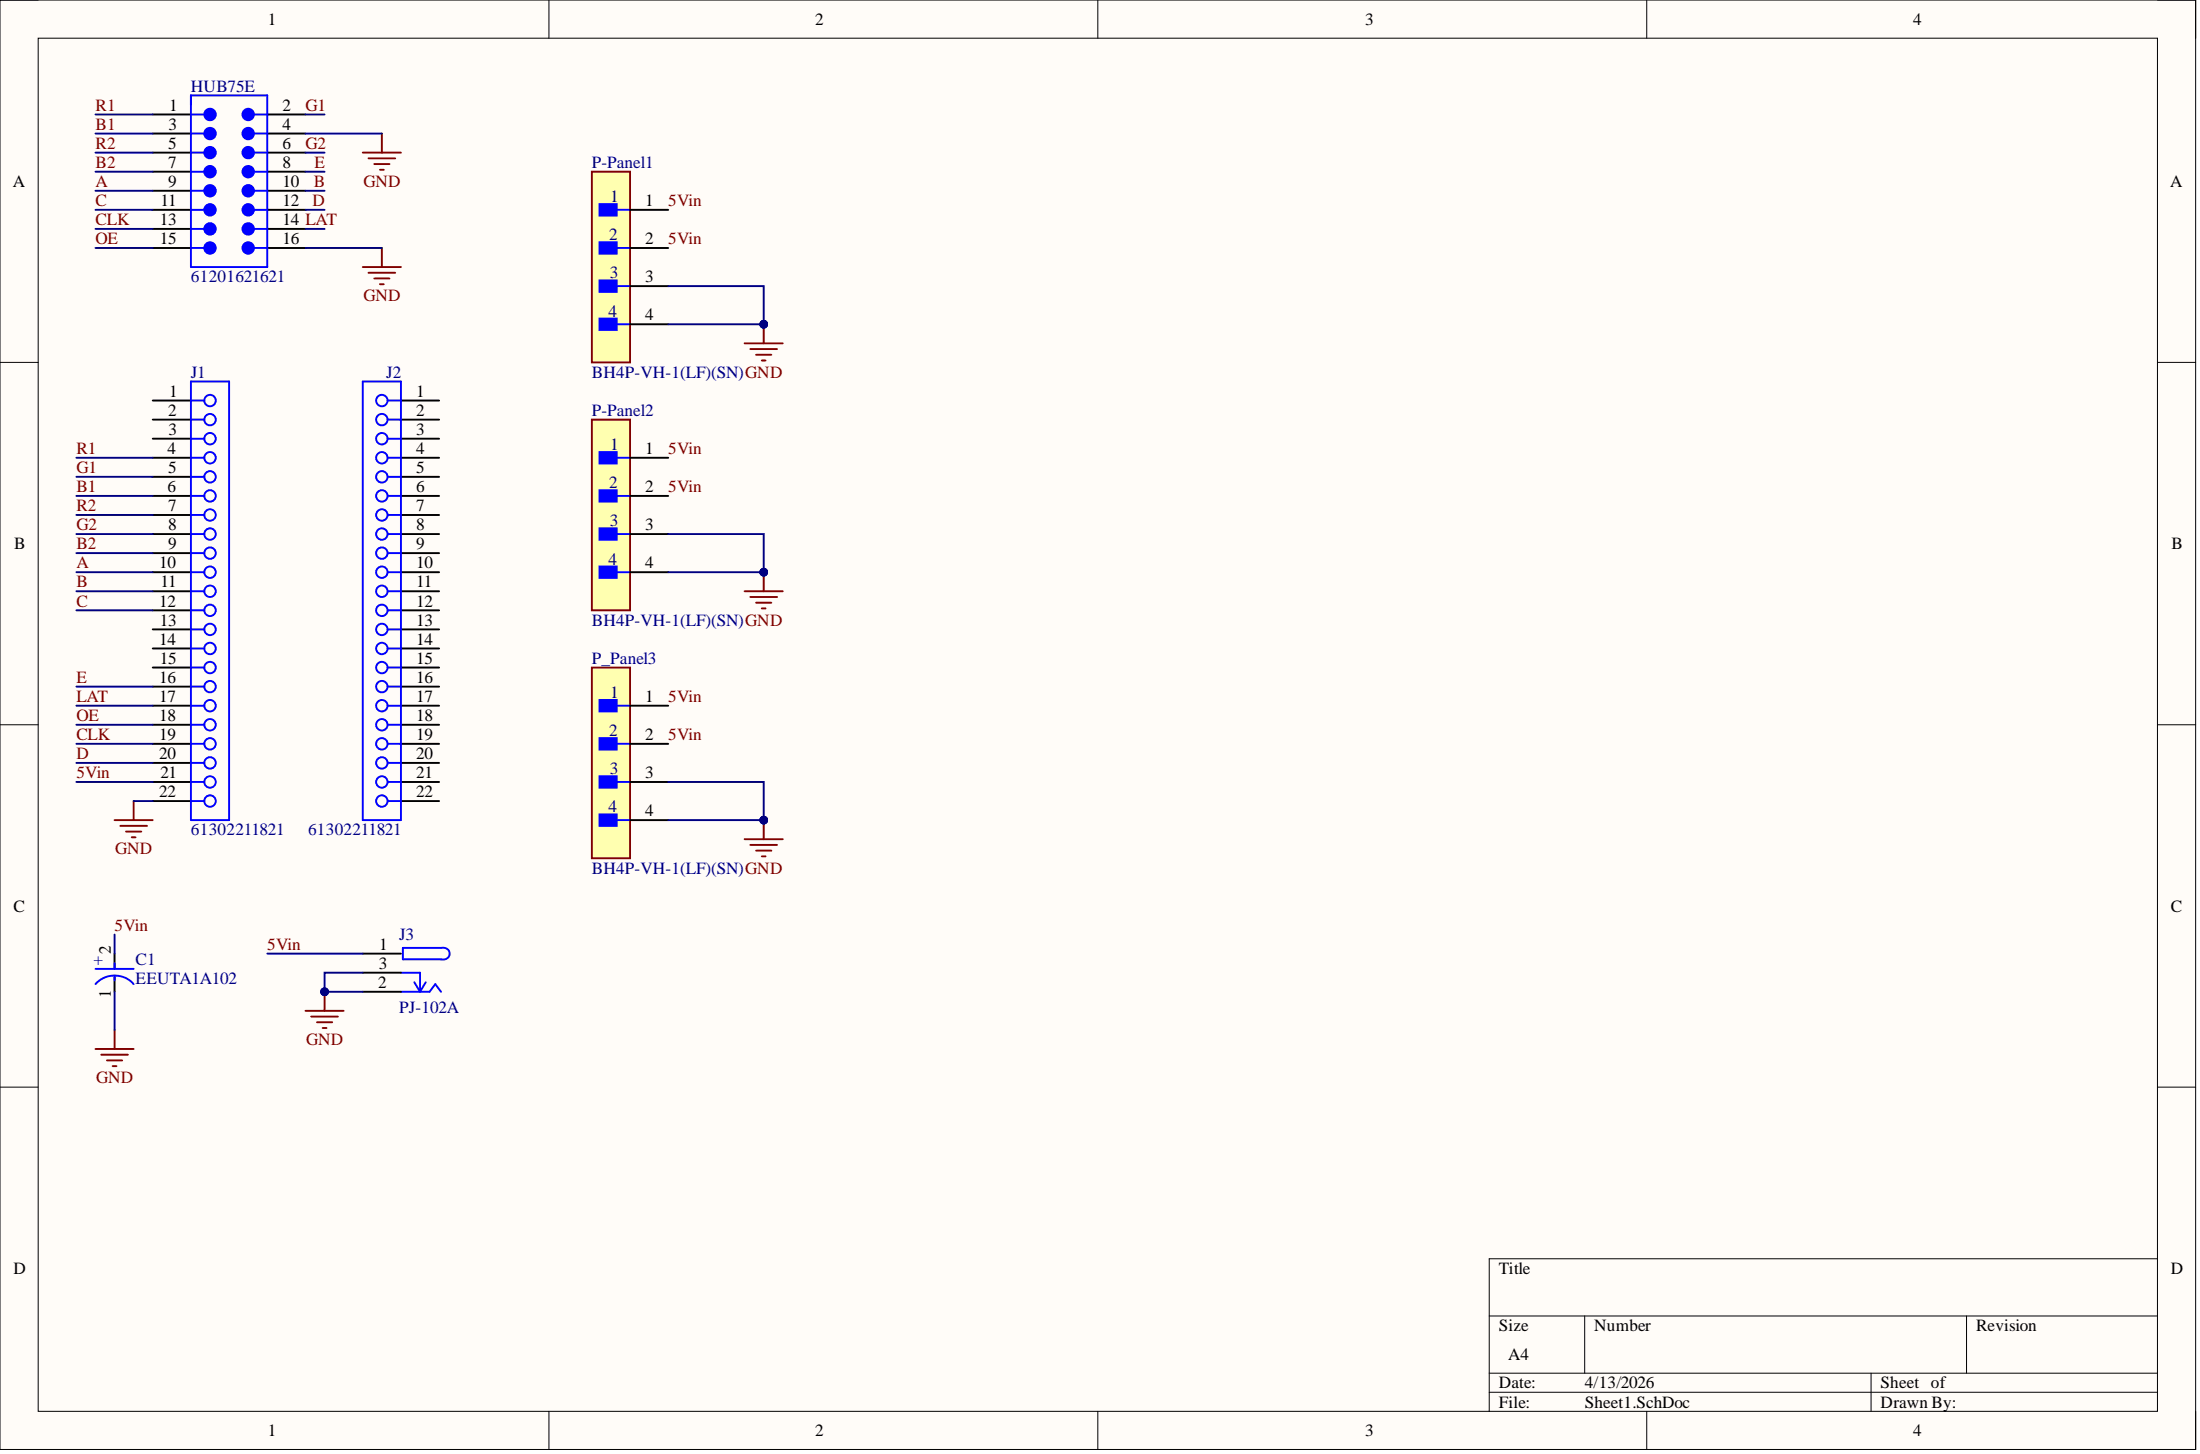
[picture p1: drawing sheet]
<svg xmlns="http://www.w3.org/2000/svg" width="292mm" height="193mm" viewBox="0 0 292 193" stroke-linecap="round" stroke-linejoin="round" font-family="sans-serif">
<path d="M0 0h291.5v192.4h-291.5z" fill-rule="evenodd" fill="#fffcf8"/>
<path d="M0 0h291.5v192.4h-291.5z" fill="none" stroke="#000" stroke-width=".13"/>
<path d="M5.1 5.1h281.4v182.2h-281.4z" fill-rule="evenodd" fill="#fffcf8"/>
<g fill="none" stroke="#000" stroke-width=".13">
<path d="M0 0h5.1M5.1 5.1h281.4v182.2h-281.4zM72.9 0v5.1M145.8 0v5.1M218.6 0v5.1M286.5 0h5v5.1M0 48.1h5.1M286.5 48.1h5M0 96.2h5.1M286.5 96.2h5M0 144.3h5.1M286.5 144.3h5"/>
<path d="M197.7 174.7h88.8M210.4 174.7v7.5M261.1 174.7v7.5M286.5 167.1h-88.8v20.2M72.9 187.3v5.1M145.8 187.3v5.1M197.7 182.2h88.8M197.7 184.8h88.8M218.6 187.3v5.1M248.4 182.2v5.1M291.5 187.3v5.1"/>
</g>
<g fill="none" stroke="#000" stroke-width=".25">
<path d="M20.3 17.7h5M20.3 15.2h5M20.3 55.7h5M20.3 53.2h5M20.3 58.2h5M53.2 55.7h5.1M53.2 53.2h5.1M53.2 58.2h5.1M20.3 60.8h5M20.3 63.3h5M20.3 65.8h5M20.3 68.3h5"/>
<path d="M20.3 70.9h5M20.3 73.4h5M20.3 75.9h5M20.3 78.5h5M53.2 60.8h5.1M53.2 63.3h5.1M53.2 65.8h5.1M53.2 68.3h5.1M53.2 70.9h5.1M53.2 73.4h5.1M53.2 75.9h5.1M53.2 78.5h5.1"/>
<path d="M20.3 81h5M20.3 83.5h5M20.3 86.1h5M20.3 88.6h5M20.3 91.1h5M20.3 93.7h5M20.3 96.2h5M20.3 98.7h5M53.2 81h5.1M53.2 83.5h5.1M53.2 86.1h5.1M53.2 88.6h5.1"/>
<path d="M53.2 91.1h5.1M53.2 93.7h5.1M53.2 96.2h5.1M53.2 98.7h5.1M20.3 101.3h5M20.3 103.8h5M20.3 106.3h5M53.2 101.3h5.1M53.2 103.8h5.1M53.2 106.3h5.1"/>
</g>
<g fill="none" stroke="#00f" stroke-width=".25">
<path d="M25.3 17.7h1.8M25.3 55.7h1.8M25.3 53.2h1.8M25.3 58.2h1.8M25.3 50.6h5.1v58.2h-5.1zM48.2 50.6h5v58.2h-5zM51.5 55.7h1.7M51.5 53.2h1.7M51.5 58.2h1.7M25.3 60.8h1.8M25.3 65.8h1.8M25.3 63.3h1.8"/>
<path d="M25.3 70.9h1.8M25.3 68.3h1.8M25.3 75.9h1.8M25.3 73.4h1.8M25.3 78.5h1.8M51.5 60.8h1.7M51.5 65.8h1.7M51.5 63.3h1.7M51.5 70.9h1.7M51.5 68.3h1.7M51.5 75.9h1.7M51.5 73.4h1.7"/>
<path d="M51.5 78.5h1.7M25.3 81h1.8M25.3 86.1h1.8M25.3 83.5h1.8M25.3 91.1h1.8M25.3 88.6h1.8M25.3 96.2h1.8M25.3 93.7h1.8M25.3 98.7h1.8M51.5 81h1.7M51.5 86.1h1.7M51.5 83.5h1.7"/>
<path d="M51.5 91.1h1.7M51.5 88.6h1.7M51.5 96.2h1.7M51.5 93.7h1.7M51.5 98.7h1.7M25.3 101.3h1.8M25.3 106.3h1.8M25.3 103.8h1.8M51.5 101.3h1.7M51.5 106.3h1.7M51.5 103.8h1.7"/>
<circle cx="27.9" cy="53.2" r=".76"/>
<circle cx="27.9" cy="55.7" r=".76"/>
<circle cx="27.9" cy="58.2" r=".76"/>
<circle cx="50.7" cy="53.2" r=".76"/>
<circle cx="50.7" cy="55.7" r=".76"/>
<circle cx="50.7" cy="58.2" r=".76"/>
<circle cx="27.9" cy="70.9" r=".76"/>
<circle cx="27.9" cy="73.4" r=".76"/>
<circle cx="27.9" cy="78.5" r=".76"/>
<circle cx="27.9" cy="65.8" r=".76"/>
<circle cx="27.9" cy="60.8" r=".76"/>
<circle cx="27.9" cy="68.3" r=".76"/>
<circle cx="27.9" cy="63.3" r=".76"/>
<circle cx="27.9" cy="75.9" r=".76"/>
<circle cx="50.7" cy="70.9" r=".76"/>
<circle cx="50.7" cy="78.5" r=".76"/>
<circle cx="50.7" cy="73.4" r=".76"/>
<circle cx="50.7" cy="65.8" r=".76"/>
<circle cx="50.7" cy="60.8" r=".76"/>
<circle cx="50.7" cy="68.3" r=".76"/>
<circle cx="50.7" cy="63.3" r=".76"/>
<circle cx="50.7" cy="75.9" r=".76"/>
<circle cx="27.9" cy="88.6" r=".76"/>
<circle cx="27.9" cy="91.1" r=".76"/>
<circle cx="27.9" cy="83.5" r=".76"/>
<circle cx="27.9" cy="96.2" r=".76"/>
<circle cx="27.9" cy="86.1" r=".76"/>
<circle cx="27.9" cy="81" r=".76"/>
<circle cx="27.9" cy="93.7" r=".76"/>
<circle cx="27.9" cy="98.7" r=".76"/>
<circle cx="50.7" cy="88.6" r=".76"/>
<circle cx="50.7" cy="83.5" r=".76"/>
<circle cx="50.7" cy="91.1" r=".76"/>
<circle cx="50.7" cy="96.2" r=".76"/>
<circle cx="50.7" cy="86.1" r=".76"/>
<circle cx="50.7" cy="81" r=".76"/>
<circle cx="50.7" cy="98.7" r=".76"/>
<circle cx="50.7" cy="93.7" r=".76"/>
<circle cx="27.9" cy="106.3" r=".76"/>
<circle cx="27.9" cy="101.3" r=".76"/>
<circle cx="27.9" cy="103.8" r=".76"/>
<circle cx="50.7" cy="106.3" r=".76"/>
<circle cx="50.7" cy="101.3" r=".76"/>
<circle cx="50.7" cy="103.8" r=".76"/>
</g>
<circle cx="27.9" cy="17.7" r=".76" fill="#00f"/>
<g fill="none" stroke="#00f" stroke-width=".25">
<path d="M25.3 15.2h1.8M33.7 17.7h1.8"/>
<circle cx="27.9" cy="17.7" r=".76"/>
</g>
<path d="M35.5 17.7h5.1M35.5 15.2h5.1" fill="none" stroke="#000" stroke-width=".25"/>
<circle cx="33" cy="17.7" r=".76" fill="#00f"/>
<g fill="none" stroke="#00f" stroke-width=".25">
<path d="M33.7 15.2h1.8"/>
<circle cx="33" cy="17.7" r=".76"/>
</g>
<circle cx="33" cy="15.2" r=".76" fill="#00f"/>
<g fill="none" stroke="#00f" stroke-width=".25">
<path d="M25.3 20.3h1.8"/>
<circle cx="33" cy="15.2" r=".76"/>
</g>
<path d="M20.3 20.3h5M35.5 20.3h5.1" fill="none" stroke="#000" stroke-width=".25"/>
<circle cx="27.9" cy="20.3" r=".76" fill="#00f"/>
<g fill="none" stroke="#00f" stroke-width=".25">
<path d="M33.7 20.3h1.8"/>
<circle cx="27.9" cy="20.3" r=".76"/>
</g>
<circle cx="33" cy="20.3" r=".76" fill="#00f"/>
<g fill="none" stroke="#00f" stroke-width=".25">
<path d="M25.3 22.8h1.8"/>
<circle cx="33" cy="20.3" r=".76"/>
</g>
<path d="M20.3 22.8h5M35.5 22.8h5.1" fill="none" stroke="#000" stroke-width=".25"/>
<circle cx="27.9" cy="22.8" r=".76" fill="#00f"/>
<g fill="none" stroke="#00f" stroke-width=".25">
<path d="M33.7 22.8h1.8"/>
<circle cx="27.9" cy="22.8" r=".76"/>
</g>
<circle cx="33" cy="22.8" r=".76" fill="#00f"/>
<g fill="none" stroke="#00f" stroke-width=".25">
<path d="M25.3 25.3h1.8"/>
<circle cx="33" cy="22.8" r=".76"/>
</g>
<path d="M20.3 25.3h5M35.5 25.3h5.1" fill="none" stroke="#000" stroke-width=".25"/>
<circle cx="27.9" cy="25.3" r=".76" fill="#00f"/>
<g fill="none" stroke="#00f" stroke-width=".25">
<path d="M33.7 25.3h1.8"/>
<circle cx="27.9" cy="25.3" r=".76"/>
</g>
<circle cx="33" cy="25.3" r=".76" fill="#00f"/>
<g fill="none" stroke="#00f" stroke-width=".25">
<path d="M25.3 27.8h1.8"/>
<circle cx="33" cy="25.3" r=".76"/>
</g>
<path d="M20.3 27.8h5M35.5 27.8h5.1" fill="none" stroke="#000" stroke-width=".25"/>
<circle cx="27.9" cy="27.9" r=".76" fill="#00f"/>
<g fill="none" stroke="#00f" stroke-width=".25">
<path d="M33.7 27.8h1.8"/>
<circle cx="27.9" cy="27.9" r=".76"/>
</g>
<circle cx="33" cy="27.9" r=".76" fill="#00f"/>
<g fill="none" stroke="#00f" stroke-width=".25">
<path d="M25.3 30.4h1.8"/>
<circle cx="33" cy="27.9" r=".76"/>
</g>
<path d="M20.3 30.4h5M20.3 32.9h5M35.5 30.4h5.1M35.5 32.9h5.1" fill="none" stroke="#000" stroke-width=".25"/>
<circle cx="27.9" cy="30.4" r=".76" fill="#00f"/>
<g fill="none" stroke="#00f" stroke-width=".25">
<path d="M33.7 30.4h1.8"/>
<circle cx="27.9" cy="30.4" r=".76"/>
</g>
<circle cx="33" cy="30.4" r=".76" fill="#00f"/>
<g fill="none" stroke="#00f" stroke-width=".25">
<path d="M25.3 32.9h1.8"/>
<circle cx="33" cy="30.4" r=".76"/>
</g>
<circle cx="27.9" cy="32.9" r=".76" fill="#00f"/>
<g fill="none" stroke="#00f" stroke-width=".25">
<path d="M33.7 32.9h1.8"/>
<circle cx="27.9" cy="32.9" r=".76"/>
</g>
<circle cx="33" cy="32.9" r=".76" fill="#00f"/>
<g fill="none" stroke="#00f" stroke-width=".25">
<path d="M25.3 12.7h10.2v22.7h-10.2z"/>
<circle cx="33" cy="32.9" r=".76"/>
</g>
<circle cx="27.9" cy="15.2" r=".76" fill="#00f"/>
<g fill="none" stroke="#00f" stroke-width=".25">
<path d="M53.2 131.6h3.8l.8-1 .8 1M53.2 129.1h2.6v2.5M53.5 125.8h5.1a.82 .82 0 0 1 1.1 .8 .82 .82 0 0 1-1.1 .7h-5.1zM55 130.4l.8 1.2M56.5 130.4l-.7 1.2"/>
<circle cx="27.9" cy="15.2" r=".76"/>
</g>
<g fill="none" stroke="#800000" stroke-width=".25">
<path d="M50.7 17.7v2.6M48.2 35.4h5M48.2 20.3h5M48.9 36.2h3.6M48.9 21h3.6M49.7 37h2M49.7 21.8h2M50.4 37.7h.6M50.4 22.5h.6M50.7 32.9v2.5M15.2 108.8h5.1M16 109.6h3.5"/>
<path d="M16.7 110.4h2.1M17.5 111.1h.5M17.7 106.3v2.5M40.6 134.2h5M41.3 134.9h3.6M42.1 135.7h2M42.8 136.4h.5M43.1 131.6v2.6"/>
</g>
<path d="M48.2 129.1h5M48.2 131.6h5M48.2 126.6h5" fill="none" stroke="#000" stroke-width=".25"/>
<circle cx="43.1" cy="131.6" r=".51" fill="#000080"/>
<circle cx="43.1" cy="131.6" r=".51" fill="none" stroke="#000080" stroke-width=".13"/>
<path d="M78.6 22.8h5.1v25.3h-5.1z" fill-rule="evenodd" fill="#ffffb0"/>
<path d="M78.6 22.8h5.1v25.3h-5.1z" fill="none" stroke="#800000" stroke-width=".25"/>
<path d="M79.6 27.1h2.3v1.5h-2.3z" fill-rule="evenodd" fill="#00f"/>
<path d="M79.6 27.1h2.3v1.5h-2.3zM81.9 27.8h1.8" fill="none" stroke="#00f" stroke-width=".25"/>
<path d="M79.6 32.2h2.3v1.5h-2.3z" fill-rule="evenodd" fill="#00f"/>
<path d="M79.6 32.2h2.3v1.5h-2.3zM81.9 32.9h1.8" fill="none" stroke="#00f" stroke-width=".25"/>
<path d="M79.6 37.2h2.3v1.5h-2.3z" fill-rule="evenodd" fill="#00f"/>
<path d="M79.6 37.2h2.3v1.5h-2.3zM81.9 38h1.8" fill="none" stroke="#00f" stroke-width=".25"/>
<path d="M79.6 42.3h2.3v1.5h-2.3z" fill-rule="evenodd" fill="#00f"/>
<path d="M79.6 42.3h2.3v1.5h-2.3zM81.9 43h1.8" fill="none" stroke="#00f" stroke-width=".25"/>
<path d="M83.7 27.8h5M83.7 32.9h5M83.7 38h5M83.7 43h5" fill="none" stroke="#000" stroke-width=".25"/>
<path d="M78.6 55.7h5.1v25.3h-5.1z" fill-rule="evenodd" fill="#ffffb0"/>
<path d="M78.6 55.7h5.1v25.3h-5.1z" fill="none" stroke="#800000" stroke-width=".25"/>
<path d="M79.6 60h2.3v1.5h-2.3z" fill-rule="evenodd" fill="#00f"/>
<path d="M79.6 60h2.3v1.5h-2.3zM81.9 60.8h1.8" fill="none" stroke="#00f" stroke-width=".25"/>
<path d="M79.6 65.1h2.3v1.5h-2.3z" fill-rule="evenodd" fill="#00f"/>
<path d="M79.6 65.1h2.3v1.5h-2.3zM81.9 65.8h1.8" fill="none" stroke="#00f" stroke-width=".25"/>
<path d="M79.6 70.1h2.3v1.5h-2.3z" fill-rule="evenodd" fill="#00f"/>
<path d="M79.6 70.1h2.3v1.5h-2.3zM81.9 70.9h1.8" fill="none" stroke="#00f" stroke-width=".25"/>
<path d="M79.6 75.2h2.3v1.5h-2.3z" fill-rule="evenodd" fill="#00f"/>
<path d="M79.6 75.2h2.3v1.5h-2.3zM81.9 75.9h1.8" fill="none" stroke="#00f" stroke-width=".25"/>
<path d="M83.7 60.8h5M83.7 65.8h5M83.7 70.9h5M83.7 75.9h5" fill="none" stroke="#000" stroke-width=".25"/>
<path d="M78.6 88.6h5.1v25.3h-5.1z" fill-rule="evenodd" fill="#ffffb0"/>
<path d="M78.6 88.6h5.1v25.3h-5.1z" fill="none" stroke="#800000" stroke-width=".25"/>
<path d="M79.6 92.9h2.3v1.5h-2.3z" fill-rule="evenodd" fill="#00f"/>
<path d="M79.6 92.9h2.3v1.5h-2.3zM81.9 93.7h1.8" fill="none" stroke="#00f" stroke-width=".25"/>
<path d="M79.6 98h2.3v1.5h-2.3z" fill-rule="evenodd" fill="#00f"/>
<path d="M79.6 98h2.3v1.5h-2.3zM81.9 98.7h1.8" fill="none" stroke="#00f" stroke-width=".25"/>
<path d="M79.6 103h2.3v1.5h-2.3z" fill-rule="evenodd" fill="#00f"/>
<path d="M79.6 103h2.3v1.5h-2.3zM81.9 103.8h1.8" fill="none" stroke="#00f" stroke-width=".25"/>
<path d="M79.6 108.1h2.3v1.5h-2.3z" fill-rule="evenodd" fill="#00f"/>
<path d="M79.6 108.1h2.3v1.5h-2.3zM81.9 108.8h1.8" fill="none" stroke="#00f" stroke-width=".25"/>
<path d="M83.7 93.7h5M83.7 98.7h5M83.7 103.8h5M83.7 108.8h5" fill="none" stroke="#000" stroke-width=".25"/>
<path d="M98.9 45.6h5M99.6 46.3h3.6M100.4 47.1h2M101.1 47.8h.6M101.4 43v2.6" fill="none" stroke="#800000" stroke-width=".25"/>
<circle cx="101.4" cy="43" r=".51" fill="#000080"/>
<circle cx="101.4" cy="43" r=".51" fill="none" stroke="#000080" stroke-width=".13"/>
<path d="M98.9 78.5h5M99.6 79.2h3.6M100.4 80h2M101.4 75.9v2.6M101.1 80.7h.6" fill="none" stroke="#800000" stroke-width=".25"/>
<circle cx="101.4" cy="75.9" r=".51" fill="#000080"/>
<circle cx="101.4" cy="75.9" r=".51" fill="none" stroke="#000080" stroke-width=".13"/>
<path d="M98.9 111.4h5M99.6 112.1h3.6M100.4 112.9h2M101.1 113.7h.6M101.4 108.8v2.6" fill="none" stroke="#800000" stroke-width=".25"/>
<circle cx="101.4" cy="108.8" r=".51" fill="#000080"/>
<circle cx="101.4" cy="108.8" r=".51" fill="none" stroke="#000080" stroke-width=".13"/>
<path d="M15.2 126.6v2M15.2 129.6v2" fill="none" stroke="#000" stroke-width=".25"/>
<path d="M12.7 130.6a3.4 3.4 0 0 1 5 0M12.7 128.6h5M15.2 127.8v.8M15.2 129.6v.5" fill="none" stroke="#00f" stroke-width=".25"/>
<path d="M12.7 139.2h5M13.4 140h3.6M15.2 136.7v2.5M14.2 140.7h2M15 141.5h.5" fill="none" stroke="#800000" stroke-width=".25"/>
<g fill="none" stroke="#000080" stroke-width=".25">
<path d="M12.7 17.7h7.6M12.7 15.2h7.6M40.6 17.7h10.1M40.6 15.2h2.5M12.7 32.9h7.6M12.7 30.4h7.6M12.7 27.8h7.6M12.7 25.3h7.6M12.7 22.8h7.6M12.7 20.3h7.6M40.6 32.9h10.1M40.6 30.4h2.5"/>
<path d="M40.6 27.8h2.5M40.6 25.3h2.5M40.6 22.8h2.5M40.6 20.3h2.5M10.1 60.8h10.2M10.1 63.3h10.2M10.1 65.8h10.2M10.1 68.3h10.2M10.1 70.9h10.2M10.1 73.4h10.2M10.1 75.9h10.2M10.1 78.5h10.2"/>
<path d="M10.1 81h10.2M10.1 91.1h10.2M10.1 93.7h10.2M10.1 96.2h10.2M10.1 98.7h10.2M10.1 101.3h10.2M10.1 103.8h10.2M17.7 106.3h2.6M35.5 126.6h12.7M43.1 131.6h5.1"/>
</g>
<circle cx="43.1" cy="131.6" r=".51" fill="#000080"/>
<circle cx="43.1" cy="131.6" r=".51" fill="none" stroke="#000080" stroke-width=".13"/>
<path d="M48.2 129.1h-5.1v2.5" fill="none" stroke="#000080" stroke-width=".25"/>
<circle cx="43.1" cy="131.6" r=".51" fill="#000080"/>
<circle cx="43.1" cy="131.6" r=".51" fill="none" stroke="#000080" stroke-width=".13"/>
<path d="M88.7 108.8h12.7" fill="none" stroke="#000080" stroke-width=".25"/>
<circle cx="101.4" cy="108.8" r=".51" fill="#000080"/>
<circle cx="101.4" cy="108.8" r=".51" fill="none" stroke="#000080" stroke-width=".13"/>
<path d="M88.7 75.9h12.7" fill="none" stroke="#000080" stroke-width=".25"/>
<circle cx="101.4" cy="75.9" r=".51" fill="#000080"/>
<circle cx="101.4" cy="75.9" r=".51" fill="none" stroke="#000080" stroke-width=".13"/>
<path d="M88.7 43h12.7" fill="none" stroke="#000080" stroke-width=".25"/>
<circle cx="101.4" cy="43" r=".51" fill="#000080"/>
<circle cx="101.4" cy="43" r=".51" fill="none" stroke="#000080" stroke-width=".13"/>
<path d="M88.7 38h12.7v5" fill="none" stroke="#000080" stroke-width=".25"/>
<circle cx="101.4" cy="43" r=".51" fill="#000080"/>
<circle cx="101.4" cy="43" r=".51" fill="none" stroke="#000080" stroke-width=".13"/>
<path d="M88.7 70.9h12.7v5" fill="none" stroke="#000080" stroke-width=".25"/>
<circle cx="101.4" cy="75.9" r=".51" fill="#000080"/>
<circle cx="101.4" cy="75.9" r=".51" fill="none" stroke="#000080" stroke-width=".13"/>
<path d="M88.7 103.8h12.7v5" fill="none" stroke="#000080" stroke-width=".25"/>
<circle cx="101.4" cy="108.8" r=".51" fill="#000080"/>
<circle cx="101.4" cy="108.8" r=".51" fill="none" stroke="#000080" stroke-width=".13"/>
<path d="M15.2 124v2.6M15.2 131.6v5.1" fill="none" stroke="#000080" stroke-width=".25"/>
<g font-size="2.3">
<text x="35.6" y="3.3">1</text>
<text x="108.2" y="3.3">2</text>
<text x="181.3" y="3.3">3</text>
<text x="254" y="3.3">4</text>
<text x="22.4" y="17.2">3</text>
<text x="22.5" y="14.7">1</text>
<text x="37.5" y="17.2">4</text>
<text x="37.5" y="14.7">2</text>
<text x="22.3" y="19.7">5</text>
<text x="22.3" y="22.3">7</text>
<text x="37.5" y="19.7">6</text>
<text x="37.5" y="22.3">8</text>
<text x="1.7" y="24.8">A</text>
<text x="21.2" y="29.9">13</text>
<text x="21.3" y="27.3">11</text>
<text x="22.3" y="24.8">9</text>
<text x="37.5" y="24.8">10</text>
<text x="37.5" y="27.3">12</text>
<text x="37.5" y="29.9">14 LAT</text>
<text x="85.7" y="27.3">1</text>
<text x="288.1" y="24.8">A</text>
<text x="21.2" y="32.4">15</text>
<text x="37.5" y="32.4">16</text>
<text x="85.7" y="32.4">2</text>
<text x="85.7" y="37.5">3</text>
<text x="85.7" y="42.5">4</text>
<text x="22.5" y="52.7">1</text>
<text x="55.3" y="52.7">1</text>
<text x="22.3" y="55.2">2</text>
<text x="22.4" y="57.7">3</text>
<text x="55.3" y="55.2">2</text>
<text x="55.3" y="57.7">3</text>
<text x="22.2" y="60.2">4</text>
<text x="22.2" y="65.3">6</text>
<text x="22.3" y="62.8">5</text>
<text x="55.3" y="60.2">4</text>
<text x="55.3" y="62.8">5</text>
<text x="55.3" y="65.3">6</text>
<text x="85.7" y="60.2">1</text>
<text x="85.7" y="65.3">2</text>
<text x="22.3" y="67.8">7</text>
<text x="22.3" y="70.4">8</text>
<text x="55.3" y="67.8">7</text>
<text x="55.3" y="70.4">8</text>
<text x="85.7" y="70.4">3</text>
<text x="1.9" y="72.9">B</text>
<text x="21.1" y="75.4">10</text>
<text x="21.3" y="78">11</text>
<text x="22.3" y="72.9">9</text>
<text x="55.3" y="72.9">9</text>
<text x="55.3" y="75.4">10</text>
<text x="55.3" y="78">11</text>
<text x="85.7" y="75.4">4</text>
<text x="288.3" y="72.9">B</text>
<text x="21.1" y="80.5">12</text>
<text x="21.2" y="83">13</text>
<text x="55.3" y="80.5">12</text>
<text x="55.3" y="83">13</text>
<text x="21.1" y="85.6">14</text>
<text x="21.2" y="88.1">15</text>
<text x="55.3" y="85.6">14</text>
<text x="55.3" y="88.1">15</text>
<text x="21.1" y="90.6">16</text>
<text x="21.1" y="93.2">17</text>
<text x="21.1" y="95.7">18</text>
<text x="55.3" y="90.6">16</text>
<text x="55.3" y="93.2">17</text>
<text x="55.3" y="95.7">18</text>
<text x="85.7" y="93.2">1</text>
<text x="21.1" y="98.2">19</text>
<text x="21.1" y="100.7">20</text>
<text x="55.3" y="98.2">19</text>
<text x="55.3" y="100.7">20</text>
<text x="85.7" y="98.2">2</text>
<text x="21.1" y="105.8">22</text>
<text x="21.3" y="103.3">21</text>
<text x="55.3" y="103.3">21</text>
<text x="55.3" y="105.8">22</text>
<text x="85.7" y="103.3">3</text>
<text x="85.7" y="108.3">4</text>
<text x="1.8" y="121">C</text>
<text x="288.2" y="121">C</text>
<text x="14.7" y="126.6" transform="rotate(-90 14.7 126.6)">2</text>
<text x="50.2" y="131.1">2</text>
<text x="50.3" y="128.6">3</text>
<text x="50.4" y="126.1">1</text>
<text x="14.7" y="132.5" transform="rotate(-90 14.7 132.5)">1</text>
<text x="1.8" y="169.1">D</text>
<text x="199" y="169.1">Title</text>
<text x="288.2" y="169.1">D</text>
<text x="199" y="176.7">Size</text>
<text x="211.7" y="176.7">Number</text>
<text x="262.4" y="176.7">Revision</text>
<text x="199" y="184.3">Date:</text>
<text x="200.3" y="180.5">A4</text>
<text x="210.4" y="184.3">4/13/2026</text>
<text x="249.7" y="184.3">Sheet of</text>
<text x="35.6" y="190.6">1</text>
<text x="108.2" y="190.6">2</text>
<text x="181.3" y="190.6">3</text>
<text x="199" y="186.8">File:</text>
<text x="210.4" y="186.8">Sheet1.SchDoc</text>
<text x="249.7" y="186.8">Drawn By:</text>
<text x="254" y="190.6">4</text>
</g>
<g font-size="2.3" fill="#800000">
<text x="12.7" y="14.7">R1</text>
<text x="12.7" y="17.2">B1</text>
<text x="40.6" y="14.7">G1</text>
<text x="12.7" y="19.7">R2</text>
<text x="12.7" y="22.3">B2</text>
<text x="40.6" y="19.7">G2</text>
<text x="41.7" y="22.3">E</text>
<text x="12.7" y="24.8">A</text>
<text x="12.7" y="27.3">C</text>
<text x="12.7" y="29.9">CLK</text>
<text x="41.5" y="27.3">D</text>
<text x="41.7" y="24.8">B</text>
<text x="48.2" y="24.8">GND</text>
<text x="88.7" y="27.3">5Vin</text>
<text x="12.7" y="32.4">OE</text>
<text x="88.7" y="32.4">5Vin</text>
<text x="48.2" y="40">GND</text>
<text x="10.1" y="60.2">R1</text>
<text x="10.1" y="62.8">G1</text>
<text x="10.1" y="65.3">B1</text>
<text x="88.7" y="60.2">5Vin</text>
<text x="88.7" y="65.3">5Vin</text>
<text x="10.1" y="67.8">R2</text>
<text x="10.1" y="70.4">G2</text>
<text x="10.1" y="72.9">B2</text>
<text x="10.1" y="75.4">A</text>
<text x="10.1" y="78">B</text>
<text x="10.1" y="80.5">C</text>
<text x="10.1" y="90.6">E</text>
<text x="10.1" y="93.2">LAT</text>
<text x="10.1" y="95.7">OE</text>
<text x="88.7" y="93.2">5Vin</text>
<text x="10.1" y="98.2">CLK</text>
<text x="10.1" y="100.7">D</text>
<text x="88.7" y="98.2">5Vin</text>
<text x="10.1" y="103.3">5Vin</text>
<text x="15.3" y="113.4">GND</text>
<text x="15.2" y="123.5">5Vin</text>
<text x="35.5" y="126.1">5Vin</text>
<text x="12.8" y="143.8">GND</text>
<text x="40.6" y="138.7">GND</text>
</g>
<g font-size="2.3" fill="#000080">
<text x="25.3" y="12.2">HUB75E</text>
<text x="78.6" y="22.3">P-Panel1</text>
<text x="81" y="26.8">1</text>
<text x="80.9" y="31.9">2</text>
<text x="25.3" y="37.5">61201621621</text>
<text x="81" y="37">3</text>
<text x="80.8" y="42">4</text>
<text x="25.3" y="50.1">J1</text>
<text x="51.3" y="50.1">J2</text>
<text x="78.6" y="50.1">BH4P-VH-1(LF)(SN)GND</text>
<text x="78.6" y="55.2">P-Panel2</text>
<text x="81" y="59.7">1</text>
<text x="80.9" y="64.8">2</text>
<text x="81" y="69.9">3</text>
<text x="80.8" y="74.9">4</text>
<text x="78.6" y="83">BH4P-VH-1(LF)(SN)GND</text>
<text x="78.6" y="88.1">P_Panel3</text>
<text x="81" y="92.6">1</text>
<text x="80.9" y="97.7">2</text>
<text x="80.8" y="107.8">4</text>
<text x="81" y="102.8">3</text>
<text x="25.3" y="110.9">61302211821</text>
<text x="40.9" y="110.9">61302211821</text>
<text x="78.6" y="115.9">BH4P-VH-1(LF)(SN)GND</text>
<text x="53" y="124.8">J3</text>
<text x="12.4" y="128.1">+</text>
<text x="18" y="128.1">C1</text>
<text x="18" y="130.6">EEUTA1A102</text>
<text x="53" y="134.4">PJ-102A</text>
</g>
</svg>
